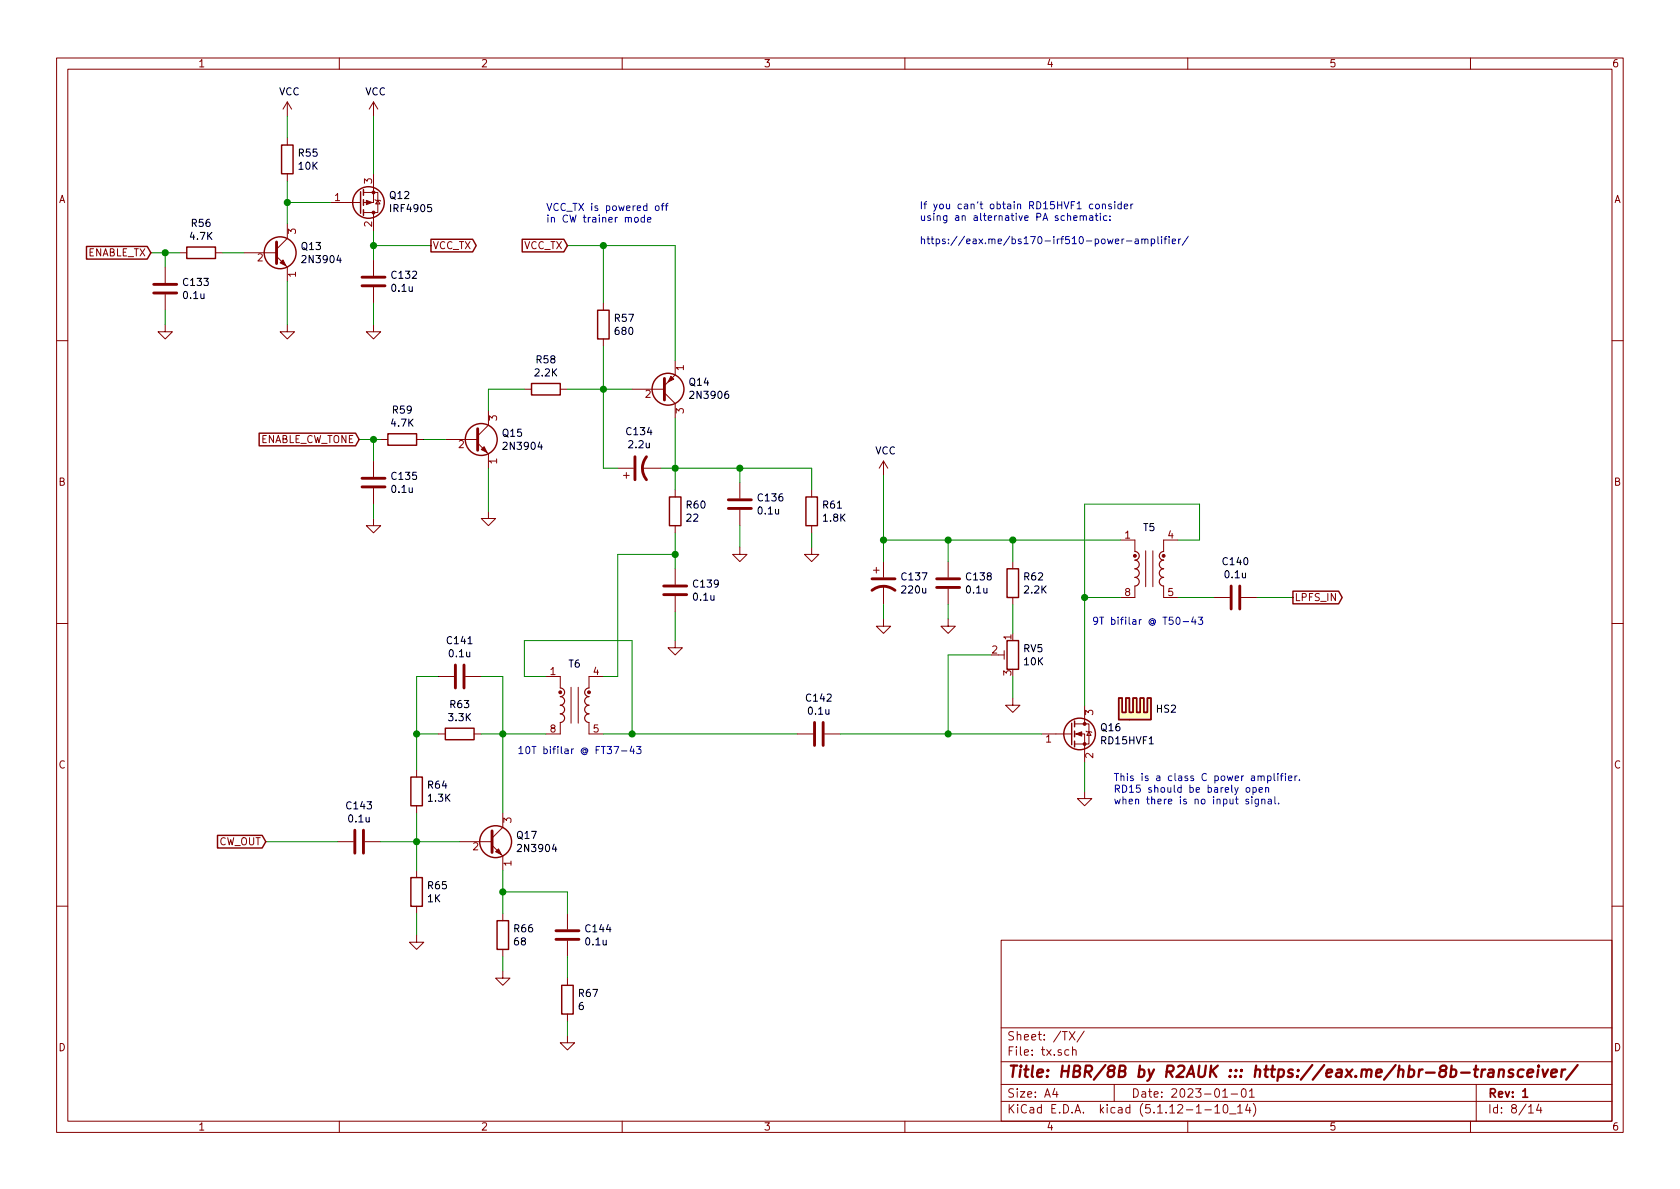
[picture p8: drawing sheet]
<svg xmlns="http://www.w3.org/2000/svg" width="297mm" height="210mm" viewBox="0 0 297 210" stroke-linecap="round" stroke-linejoin="round" font-family="sans-serif">
<g fill="none" stroke="#840000" stroke-width=".18">
<path d="M10 10.3h277v189.9h-277zM12 12.2h273v186.1h-273zM50.8 18v2.6M50.8 18l-.8 1.3M50.8 18l.8 1.3M60 10.3v1.9M66 18v2.6M66 18l-.7 1.3M66 18l.8 1.3M110 10.3v1.9M160 10.3v1.9M210 10.3v1.9"/>
<path d="M260 10.3v1.9M50.8 39.6v2.6l-1.9 1.9M50.8 24.4v1.2M50.8 30.7v1.3M58.4 35.8h5.4M64.3 34h2.5v3.6h-2.5M66 30.7v5.1h-1.7M66 37.6v3.3M66.3 35.3l.1 .1h.8l.1 .2M66.8 35.4l.4 .7h-.8zM29.2 57.4v1.3h1.3l-1.3 1.2-1.3-1.2h1.3M29.2 47.2v2.8"/>
<path d="M29.2 52.1v2.8M31.7 44.7h1.3M38.1 44.7h1.3M43.2 44.7h5.7M48.9 45.3l1.9 1.9v2.6M50.8 57.4v1.3h1.3l-1.3 1.2-1.3-1.2h1.3M66 57.4v1.3h1.3l-1.3 1.2-1.2-1.2h1.2M66 46v2.8M66 50.8v2.8M106.7 53.6v1.3M106.7 59.9v1.3M10 60.2h2"/>
<path d="M67.3 77.7h1.3M73.7 77.7h1.2M78.7 77.7h5.8M84.5 78.4l1.9 1.9v2.5M86.4 72.6v2.6l-1.9 1.9M92.7 68.8h1.3M99.1 68.8h1.2M111.8 68.8h5.7M117.5 69.5l1.9 1.9v2.5M119.4 63.7v2.6l-1.9 1.9M285 60.2h2M66 91.7v1.3h1.3l-1.3 1.2-1.2-1.2h1.2"/>
<path d="M66 81.5v2.8M66 86.4v2.7M86.4 90.4v1.3h1.2l-1.2 1.3-1.3-1.3h1.3M109.2 82.8h2.8M110.2 84.1h1.1M110.7 83.6v1M113.5 82.8h3.3M119.4 86.6v1.3M119.4 93v1.2M130.8 96.8v1.2h1.3l-1.3 1.3-1.3-1.3h1.3M130.8 85.3v2.8M130.8 90.2v2.8"/>
<path d="M143.5 96.8v1.2h1.3l-1.3 1.3-1.3-1.3h1.3M143.5 86.6v1.3M143.5 93v1.2M156.2 81.5l-.8 1.3M156.2 81.5v2.6M156.2 99.3v2.8M156.2 81.5l.8 1.3M167.6 99.3v2.8M179.1 99.3v1.3M198.1 95.5h2.6v2M202.6 97.4v6.4M203.8 97.4v6.4"/>
<path d="M208.3 95.5h-2.6v2M10 110.3h2M77.5 119.6h2.8M82.3 119.6h2.8M96.5 119.6h2.6v2.1M106.7 119.6h-2.6v2.1M119.4 113.3v1.2h1.2l-1.2 1.3-1.3-1.3h1.3M119.4 100.6v2.8M119.4 105.4v2.8M154.4 100.8h1M154.9 100.3v1M156.2 109.5v1.2h1.3l-1.3 1.3-1.3-1.3h1.3"/>
<path d="M156.2 103.6v3.3M167.6 109.5v1.2h1.3l-1.3 1.3-1.2-1.3h1.2M167.6 104.1v2.8M176.5 115.8h1M177.5 115.1v1.5M179.1 105.7v1.2M200.7 103.6v2.1h-2.6M205.7 103.6v2.1h2.6M214.6 105.7h2.8M219.5 105.7h2.7M285 110.3h2M73.7 136.1v1.3"/>
<path d="M77.5 129.8h1.2M83.8 129.8h1.3M99.1 127.8v2h-2.6M101 121.5v6.4M102.2 121.5v6.4M104.1 127.8v2h2.6M141 129.8h2.8M145.8 129.8h2.8M179.1 123.4v1.3h1.2l-1.2 1.3-1.3-1.3h1.3M184.1 129.8h5.4M190 129.8h1.8v5.1M190 128h2.5v3.6h-2.5"/>
<path d="M191.8 139.9v1.3h1.2l-1.2 1.3-1.3-1.3h1.3M191.8 124.7v3.3M192 129.3l.2 .1h.7l.1 .1M192.5 129.4l.4 .6h-.7zM59.7 148.8h2.8M64.5 148.8h2.8M73.7 142.5v1.3M73.7 153.9v1.3M81.3 148.8h5.7M87 149.5l1.9 1.9v2.5M88.9 143.8v2.5l-1.9 1.9M10 160.2h2"/>
<path d="M73.7 165.3v1.3h1.2l-1.2 1.3-1.3-1.3h1.3M73.7 160.3v1.2M88.9 171.7v1.3h1.3l-1.3 1.2-1.3-1.2h1.3M88.9 161.5v1.3M88.9 167.9v1.3M100.3 161.5v2.8M100.3 166.4v2.8M100.3 173v1.2M100.3 179.3v1.3M177 166.3h108v32h-108zM285 160.2h2M60 198.3v1.9"/>
<path d="M100.3 183.1v1.3h1.3l-1.3 1.3-1.2-1.3h1.2M110 198.3v1.9M160 198.3v1.9M177 194.8h108M177 191.8h108M177 187.8h108M177 181.8h108M186.5 192.5l-.4 1h1M186.8 193v1M189 185.7l-.4-.1-.3 .3v.6l.3 .1 .4-.1M189.1 182.4l1 1.5M189.6 185.7l.2-.1 .4 .1 .1 .9"/>
<path d="M189.6 185.1v1.5M190.1 182.4l-1 1.5M191.7 182.3l-1.3 2M197 191.8v3M210 198.3v1.9M213 196.3h1.2M214.8 195.8l.4-.5v1.5M214.8 196.8h.9M216.2 193l.4-.5v1.5M216.2 194h.8M216.4 195.5l.3-.2a.94 .94 0 0 1 0 1.5l-.4-.3v-.6zM217.4 197h1.1"/>
<path d="M217.7 193.5h1.1M218.8 195.8l.5-.5v1.5M218.8 196.8h.9M219.6 192.7l.4-.2a.94 .94 0 0 1 0 1.5 .82 .82 0 0 1-.4-1.3zM220.6 195.2l-.4 1.1h1M220.9 193l.4-.5v1.5M220.9 194h.9M221 195.8v1M221.6 195.1a1.71 1.71 0 0 1 0 2.3M260 198.3v1.9M261 191.8v6.5M270.3 195.8l.4-.5v1.5"/>
<path d="M270.3 196.8h.8M272.1 195.2l-.4 1.1h.9M272.4 195.8v1"/>
</g>
<path d="M269.2 193l.5-.5v1.5M269.2 194h.9" fill="none" stroke="#840000" stroke-width=".3"/>
<g fill="none" stroke="#840000" stroke-width=".41">
<path d="M260.6 189.1h.8M261 188.4l-.2 1.8v.1l.4 .1M262.1 189.1l-.2 1.3M262.6 189.1a.54 .54 0 0 0-.6 .4M263.3 189.2h.7v1.2M264.1 189.6l-.7 .1a.41 .41 0 0 0-.3 .3 .41 .41 0 0 0 .2 .4l.7-.1M265.1 189.3a.5 .5 0 0 1 .8 .1l-.1 1M265.1 189.1l-.2 1.3M267.6 189.2a.49 .49 0 0 0-.8 .3l.2 .3 .5 .1 .1 .2-.4 .3-.5-.1M269.4 189.2a.68 .68 0 0 0-1 .3l-.1 .6 .2 .2 .2 .1 .5-.1M270.1 189.8l1-.2-.1-.4-.5-.1-.4 .3v.9l.2 .1 .6-.1M272 189.1l-.2 1.3"/>
<path d="M272.1 188.4l-.1 .2M272.7 189.1l.3 1.3 .7-1.3M274.3 189.8l1-.2-.1-.4-.5-.1-.4 .3v.9l.2 .1 .6-.1M276.2 189.1l-.2 1.3M276.8 189.1a.5 .5 0 0 0-.7 .4M278.9 188.3l-2 2.6"/>
</g>
<g fill="none" stroke="#840000" stroke-width=".25">
<path d="M49.8 25.6h2v5.1h-2zM63.8 33.9v3.8M64.3 33.5v1M64.3 35.3v1M64.3 37.1v1M15.3 43.6h10.7l.7 1.1-.7 1.1h-10.7zM33 43.7h5.1v2h-5.1zM76.2 42.3h7.4l.6 1.1-.6 1.1h-7.4zM92.3 42.3h7.4l.6 1.1-.6 1.1h-7.4zM105.7 54.9h2v5h-2zM45.8 76.6h17.1l.6 1.1-.6 1.1h-17.1zM68.6 76.7h5.1v2h-5.1z"/>
<path d="M94 67.8h5.1v2h-5.1zM118.4 87.9h2v5.1h-2zM142.5 87.9h2v5.1h-2zM178.1 113.3h2v5.1h-2zM178.1 100.6h2v5.1h-2zM228.6 104.5h8.1l.6 1.2-.6 1.1h-8.1zM72.6 137.4h2.1v5.1h-2.1zM78.7 128.8h5.1v2h-5.1zM189.5 127.9v3.8M190 127.5v1M190 129.3v1M190 131.1v1"/>
<path d="M197.8 123.4h.6v2.6h.7v-2.6h.6v2.6h.6v-2.6h.7v2.6h.6v-2.6h.6v2.6h.7v-2.6h.6v3.8h-5.7zM38.5 147.7h7.9l.6 1.1-.6 1.2h-7.9zM72.6 155.2h2.1v5.1h-2.1zM87.9 162.8h2v5.1h-2zM99.3 174.2h2v5.1h-2z"/>
<circle cx="65.2" cy="35.8" r="2.79"/>
<circle cx="49.5" cy="44.7" r="2.82"/>
<circle cx="85.1" cy="77.7" r="2.82"/>
<circle cx="118.1" cy="68.8" r="2.82"/>
<circle cx="190.9" cy="129.8" r="2.79"/>
<circle cx="87.6" cy="148.8" r="2.82"/>
</g>
<g fill="none" stroke="#840000" stroke-width=".51">
<path d="M27.2 51.8h4M27.2 50.3h4M48.9 42.8v3.8M64 50.5h4.1M64 49h4.1M84.5 75.8v3.8M117.5 66.9v3.8M64 86.1h4.1M64 84.6h4.1M112.3 80.8v4M114.3 80.8a3.3 3.3 0 0 0 0 4M128.8 89.9h4"/>
<path d="M128.8 88.4h4M80.5 117.6v4.1M82 117.6v4.1M117.3 105.2h4.1M117.3 103.6h4.1M154.2 104.4a3.3 3.3 0 0 1 4 0M154.2 102.4h4M165.6 102.4h4.1M165.6 103.9h4.1M217.7 103.6v4.1M219.2 103.6v4.1M144 127.8v4"/>
<path d="M145.5 127.8v4M62.7 146.8v4.1M64.3 146.8v4.1M87 146.9v3.8M98.3 166.1h4.1M98.3 164.6h4.1"/>
</g>
<g fill="#840000" stroke="#840000" stroke-width=".18">
<path d="M49.5 46.5l.5-.5 .5 1z"/>
<path d="M64.8 35.4l1 .4-1 .4z"/>
<path d="M85.1 79.5l.5-.5 .5 1z"/>
<path d="M190.2 129.8l1.1-.4v.8z"/>
<path d="M118.6 66.5l.5 .6-1 .5z"/>
<path d="M87.6 150.6l.5-.5 .5 1z"/>
<circle cx="66" cy="34" r=".25"/>
<circle cx="66" cy="37.6" r=".25"/>
<circle cx="200.7" cy="98.3" r=".25"/>
<circle cx="205.7" cy="98.3" r=".25"/>
<circle cx="191.8" cy="131.6" r=".25"/>
<circle cx="191.8" cy="128" r=".25"/>
<circle cx="99.1" cy="122.4" r=".25"/>
<circle cx="104.1" cy="122.4" r=".25"/>
</g>
<g fill="#ffffc2" stroke="#ffffc2" stroke-width=".18">
<path d="M197.8 123.4h.6v2.6h.7v-2.6h.6v2.6h.6l-.6 1.2h-1.9z"/>
<path d="M200.3 123.4h.7v2.6h.6v-2.6h.6v2.6h.7v-2.6h.6v3.8h-3.8l.6-1.2z"/>
</g>
<path d="M200.7 97.5a.76 .76 0 0 1 .7 .8 .76 .76 0 0 1-.7 .8 .76 .76 0 0 1 .7 .7 .76 .76 0 0 1-.7 .8 .76 .76 0 0 1 .7 .7 .76 .76 0 0 1-.7 .8 .76 .76 0 0 1 .7 .8 .76 .76 0 0 1-.7 .7M205.7 97.5a.76 .76 0 0 0-.7 .8 .76 .76 0 0 0 .7 .8 .76 .76 0 0 0-.7 .7 .76 .76 0 0 0 .7 .8 .76 .76 0 0 0-.7 .7 .76 .76 0 0 0 .7 .8 .76 .76 0 0 0-.7 .8 .76 .76 0 0 0 .7 .7M99.1 121.7a.76 .76 0 0 1 .7 .7 .76 .76 0 0 1-.7 .8 .76 .76 0 0 1 .7 .7 .76 .76 0 0 1-.7 .8 .76 .76 0 0 1 .7 .8 .76 .76 0 0 1-.7 .7 .76 .76 0 0 1 .7 .8 .76 .76 0 0 1-.7 .8M104.1 121.7a.76 .76 0 0 0-.7 .7 .76 .76 0 0 0 .7 .8 .76 .76 0 0 0-.7 .7 .76 .76 0 0 0 .7 .8 .76 .76 0 0 0-.7 .8 .76 .76 0 0 0 .7 .7 .76 .76 0 0 0-.7 .8 .76 .76 0 0 0 .7 .8" fill="none" stroke="#840000" stroke-width=".2"/>
<g fill="none" stroke="#008400" stroke-width=".18">
<path d="M50.8 20.6v3.8M50.8 32v7.6M50.8 35.8h7.6M66 20.6v10.1M26.7 44.7h5M29.2 44.7v2.5M29.2 54.9v2.5M39.4 44.7h3.8M50.8 49.8v7.6M66 43.4h10.2M66 40.9v5.1M66 53.6v3.8"/>
<path d="M100.3 43.4h19.1v20.3M106.7 43.4v10.2M63.5 77.7h3.8M66 77.7v3.8M74.9 77.7h3.8M92.7 68.8h-6.3v3.8M100.3 68.8h11.5M106.7 61.2v21.6h2.5M119.4 73.9v12.7M66 89.1v2.6M86.4 82.8v7.6M116.8 82.8h26.7v3.8"/>
<path d="M119.4 94.2v6.4M119.4 98h-10.2v21.6h-2.5M130.8 82.8v2.5M130.8 93v3.8M143.5 94.2v2.6M156.2 95.5h41.9M156.2 84.1v15.2M167.6 95.5v3.8M179.1 95.5v3.8M208.3 95.5h3.8v-6.4h-20.3v35.6M77.5 119.6h-3.8v16.5M85.1 119.6h3.8v24.2"/>
<path d="M96.5 119.6h-3.8v-6.3h19.1v16.5M119.4 108.2v5.1M156.2 106.9v2.6M167.6 106.9v2.6M175.3 115.8h-7.7v14M179.1 106.9v5.1M179.1 119.6v3.8M191.8 105.7h6.3M208.3 105.7h6.3M222.2 105.7h6.4M73.7 129.8h3.8M85.1 129.8h11.4"/>
<path d="M106.7 129.8h34.3M148.6 129.8h35.5M191.8 134.9v5M47 148.8h12.7M67.3 148.8h14M73.7 143.8v10.1M88.9 153.9v7.6M88.9 157.7h11.4v3.8M73.7 161.5v3.8M88.9 169.2v2.5M100.3 169.2v3.8M100.3 180.6v2.5"/>
</g>
<g fill="none" stroke="#0000c2" stroke-width=".18">
<path d="M112.2 38.6l.2-.2 .4 .2 .1 .5-.2 .1-.3 .1-.2-.1zM113.9 38.5l-.3-.1-.3 .3 .2 .5h.4M113.9 38v1.3M114.5 38.9l.6-.1-.1-.3-.3-.1-.2 .2 .1 .6h.4M116 36.4h.3l.2 .2v.4l-.2 .2h-.3l-.1-.2zM116.9 36.4h.5M117.4 36l-.3 .1v1.1M117.6 36.4h.5M118.1 36l-.3 .1v1.1M189.8 38.6l.6-.2v-.2l-.4-.1-.2 .2 .1 .6h.5M191 38.3l.2-.2 .3 .1v.8M191 38.1v.9"/>
<path d="M191.5 38.3l.2-.2 .3 .1 .1 .8M192.7 38.2h.5v.8M193.2 38.4l-.4 .1-.2 .2 .1 .2h.5M193.6 38.1h.5M193.8 36.1h.3l.3 .2-.1 .6h-.3l-.3-.2zM193.8 37.7v1.1l.3 .2M194.6 37.7v.1M194.6 38.1v.9M194.9 36.2l.2-.1h.3l.1 .8M194.9 36.1v.8M195.7 38.2l-.3-.1-.3 .3 .1 .5h.5M196.2 38.9v.1"/>
<path d="M196.2 38.2v.1M196.5 36.1h-.3l-.2 .2 .1 .1 .4 .2v.3h-.5M197.1 35.7v.1M197.1 36.1v.8M198.2 36.1h-.3l-.3 .2 .2 .6h.4M198.2 35.7v1.2M198.8 36.5l.6-.1-.1-.3h-.3l-.2 .2 .1 .6h.4M199.9 36.1v.8M200.3 36.1h-.2l-.2 .2M197.2 42.7l.6-.1v-.3h-.4l-.2 .1 .1 .6h.5M198.4 42.3v.8M198.7 42.3h-.2l-.1 .2"/>
<path d="M199.2 42.6h.9M200.7 42.3h.5l.1 .8M201.3 42.6h-.5l-.1 .2 .1 .3 .5-.1M201.9 42.4l.2-.1h.3v.8M201.9 42.3v.8M202.4 42.4l.2-.1h.3l.1 .8M203.6 42.3h.3l.3 .2-.2 .5h-.4M203.6 42.3v1.2M204.7 41.8v1.1l.2 .2M205.4 41.8v.2M205.4 42.3v.8M205.8 42.3h.5"/>
<path d="M206.3 41.8l-.3 .2v1.1M206.7 41.8v.2M206.7 42.3v.8M207.3 42.7l.5-.1v-.3h-.4l-.1 .1v.6h.5M208.4 42.3v.8M208.8 42.3l-.4 .2M210.1 41.8l-1.1 1.6M209.2 109.9h1M211 109.1l-.3 .9h.8M211.3 109.6v.8M211.9 109.1h.7l-.4 .5 .4 .1v.5l-.2 .2-.5-.1M108.6 132h.8l-.5 1.3"/>
<path d="M109.9 132.8h.9M111.7 131.9l-.3 .9h.8M112 132.4v.9M112.5 132h.8l-.4 .5 .4 .1v.5l-.2 .2-.6-.2M220.4 139.4l.1-.1 .4 .1 .1 .5-.1 .1-.4 .1-.1-.1zM221.5 139.3h.4l.2 .2-.1 .5h-.5M221.5 139.3v1.2M222.6 139.7l.6-.1v-.3h-.4l-.2 .1 .1 .6h.5M223 137.4l.2-.2 .3 .1v.7M223.8 139.4l.2-.1h.3v.8M223.8 139.3v.8M224.1 137.3l.4-.1 .2 .2-.1 .6h-.5"/>
<path d="M224.1 137.2v1.3M225.3 136.8v1.1l.2 .1M225.9 136.8v.1M225.9 137.2v.8M226.4 137.2h.4M226.8 136.8l-.3 .2v1M227.3 136.8v.1M227.3 137.2v.8M227.8 137.6l.6-.1v-.2l-.4-.1-.2 .2 .1 .6h.5M229 137.2v.8M229.3 137.2l-.3 .2M229.7 137.9v.1"/>
<path d="M220.8 141.4l-.4-.1-.1 .2v.2l.5 .1v.3h-.5M221.3 140.9v.1M221.3 141.3v.9M222.5 141.3v1l-.3 .3-.3-.1M222.5 141.4l-.4-.1-.2 .2 .1 .6h.5M223.1 141.4l.2-.1 .3 .1v.8M223.1 141.3v.9M224.3 141.4h.4l.1 .8M224.8 141.6l-.4 .1-.2 .2 .2 .3 .4-.1M225.4 140.9v1.1l.2 .2M226.1 142v.2"/>
</g>
<g fill="#008400" stroke="#008400" stroke-width=".25">
<circle cx="119.4" cy="98" r=".51"/>
<circle cx="167.6" cy="95.5" r=".51"/>
<circle cx="156.2" cy="95.5" r=".51"/>
<circle cx="179.1" cy="95.5" r=".51"/>
<circle cx="167.6" cy="129.8" r=".51"/>
<circle cx="66" cy="43.4" r=".51"/>
<circle cx="50.8" cy="35.8" r=".51"/>
<circle cx="191.8" cy="105.7" r=".51"/>
<circle cx="73.7" cy="129.8" r=".51"/>
<circle cx="29.2" cy="44.7" r=".51"/>
<circle cx="111.8" cy="129.8" r=".51"/>
<circle cx="88.9" cy="129.8" r=".51"/>
<circle cx="88.9" cy="157.7" r=".51"/>
<circle cx="73.7" cy="148.8" r=".51"/>
<circle cx="66" cy="77.7" r=".51"/>
<circle cx="106.7" cy="43.4" r=".51"/>
<circle cx="106.7" cy="68.8" r=".51"/>
<circle cx="119.4" cy="82.8" r=".51"/>
<circle cx="130.8" cy="82.8" r=".51"/>
</g>
<text font-size="2.8" fill="#840000" x="178" y="190.5">Title: HBR/8B by R2AUK ::: https://eax.me/hbr-8b-transceiver/</text>
<g font-size="2.1" fill="#840000">
<text x="178" y="184">Sheet: /TX/</text>
<text x="178" y="186.7">File: tx.sch</text>
<text x="178" y="196.9">KiCad E.D.A. kicad (5.1.12-1-10_14)</text>
<text x="178" y="194.1">Size: A4</text>
<text x="200" y="194.1">Date: 2023-01-01</text>
<text x="263" y="194.1">Rev: 1</text>
<text x="263" y="196.9">Id: 8/14</text>
</g>
<g font-size="1.8" fill="#840000">
<text x="35" y="11.9">1</text>
<text x="85" y="11.9">2</text>
<text x="135" y="11.9">3</text>
<text x="185" y="11.9">4</text>
<text x="235" y="11.9">5</text>
<text x="285" y="11.9">6</text>
<text x="10.4" y="35.9">A</text>
<text x="59.2" y="35.6">1</text>
<text x="65.8" y="32.5" transform="rotate(-90 65.8 32.5)">3</text>
<text x="285.4" y="35.9">A</text>
<text x="52.3" y="41.4" transform="rotate(-90 52.3 41.4)">3</text>
<text x="65.8" y="40.1" transform="rotate(-90 65.8 40.1)">2</text>
<text x="15.4" y="45.3">ENABLE_TX</text>
<text x="45.5" y="46.2">2</text>
<text x="76.5" y="44.1">VCC_TX</text>
<text x="92.6" y="44.1">VCC_TX</text>
<text x="52.3" y="49" transform="rotate(-90 52.3 49)">1</text>
<text x="120.9" y="65.5" transform="rotate(-90 120.9 65.5)">1</text>
<text x="114.1" y="70.4">2</text>
<text x="87.9" y="74.4" transform="rotate(-90 87.9 74.4)">3</text>
<text x="120.9" y="73.1" transform="rotate(-90 120.9 73.1)">3</text>
<text x="45.6" y="78.4">ENABLE_CW_TONE</text>
<text x="81.1" y="79.2">2</text>
<text x="87.9" y="82" transform="rotate(-90 87.9 82)">1</text>
<text x="10.4" y="85.9">B</text>
<text x="285.4" y="85.9">B</text>
<text x="198.9" y="95.2">1</text>
<text x="206.5" y="95.2">4</text>
<text x="198.9" y="105.4">8</text>
<text x="206.5" y="105.4">5</text>
<text x="228.9" y="106.3">LPFS_IN</text>
<text x="178.8" y="113.1" transform="rotate(-90 178.8 113.1)">1</text>
<text x="97.3" y="119.4">1</text>
<text x="104.9" y="119.4">4</text>
<text x="175.4" y="115.6">2</text>
<text x="178.8" y="119.5" transform="rotate(-90 178.8 119.5)">3</text>
<text x="97.3" y="129.5">8</text>
<text x="104.9" y="129.5">5</text>
<text x="184.9" y="131.3">1</text>
<text x="193.3" y="126.5" transform="rotate(-90 193.3 126.5)">3</text>
<text x="10.4" y="135.9">C</text>
<text x="193.3" y="134.1" transform="rotate(-90 193.3 134.1)">2</text>
<text x="285.4" y="135.9">C</text>
<text x="38.5" y="149.5">CW_OUT</text>
<text x="90.4" y="145.5" transform="rotate(-90 90.4 145.5)">3</text>
<text x="83.6" y="150.4">2</text>
<text x="90.4" y="153.1" transform="rotate(-90 90.4 153.1)">1</text>
<text x="10.4" y="185.9">D</text>
<text x="285.4" y="185.9">D</text>
<text x="35" y="199.9">1</text>
<text x="85" y="199.9">2</text>
<text x="135" y="199.9">3</text>
<text x="185" y="199.9">4</text>
<text x="235" y="199.9">5</text>
<text x="285" y="199.9">6</text>
</g>
<g font-size="1.8">
<text x="49.3" y="16.9">VCC</text>
<text x="64.6" y="16.9">VCC</text>
<text x="52.9" y="27.7">R55</text>
<text x="52.9" y="30">10K</text>
<text x="69" y="35.2">Q12</text>
<text x="33.9" y="40.1">R56</text>
<text x="69.3" y="37.5">IRF4905</text>
<text x="33.7" y="42.4">4.7K</text>
<text x="53.4" y="44.2">Q13</text>
<text x="53.7" y="46.5">2N3904</text>
<text x="32.5" y="50.6">C133</text>
<text x="32.5" y="52.9">0.1u</text>
<text x="69.4" y="49.3">C132</text>
<text x="69.4" y="51.6">0.1u</text>
<text x="108.7" y="56.9">R57</text>
<text x="108.9" y="59.2">680</text>
<text x="94.9" y="64.3">R58</text>
<text x="94.7" y="66.6">2.2K</text>
<text x="121.9" y="68.2">Q14</text>
<text x="122.3" y="70.5">2N3906</text>
<text x="69.3" y="75.5">4.7K</text>
<text x="69.5" y="73.1">R59</text>
<text x="88.9" y="77.2">Q15</text>
<text x="110.9" y="77">C134</text>
<text x="89.3" y="79.5">2N3904</text>
<text x="111.3" y="79.3">2.2u</text>
<text x="154.7" y="80.4">VCC</text>
<text x="69.4" y="84.9">C135</text>
<text x="69.4" y="87.2">0.1u</text>
<text x="121.4" y="89.9">R60</text>
<text x="134.1" y="88.7">C136</text>
<text x="145.6" y="89.9">R61</text>
<text x="121.5" y="92.2">22</text>
<text x="134.1" y="91">0.1u</text>
<text x="145.6" y="92.2">1.8K</text>
<text x="202.2" y="93.9">T5</text>
<text x="216.3" y="99.9">C140</text>
<text x="122.7" y="103.9">C139</text>
<text x="122.7" y="106.2">0.1u</text>
<text x="159.5" y="102.6">C137</text>
<text x="159.6" y="104.9">220u</text>
<text x="171" y="102.6">C138</text>
<text x="171" y="104.9">0.1u</text>
<text x="181.1" y="102.6">R62</text>
<text x="181.2" y="104.9">2.2K</text>
<text x="216.7" y="102.3">0.1u</text>
<text x="79.2" y="113.9">C141</text>
<text x="79.5" y="116.2">0.1u</text>
<text x="100.6" y="118.1">T6</text>
<text x="181" y="115.3">RV5</text>
<text x="181.1" y="117.6">10K</text>
<text x="79.7" y="125.2">R63</text>
<text x="142.7" y="124.1">C142</text>
<text x="79.4" y="127.5">3.3K</text>
<text x="143" y="126.4">0.1u</text>
<text x="194.7" y="129.3">Q16</text>
<text x="194.8" y="131.6">RD15HVF1</text>
<text x="204.5" y="126">HS2</text>
<text x="61.4" y="143.1">C143</text>
<text x="75.7" y="139.5">R64</text>
<text x="75.8" y="141.8">1.3K</text>
<text x="61.7" y="145.4">0.1u</text>
<text x="91.5" y="148.4">Q17</text>
<text x="91.8" y="150.7">2N3904</text>
<text x="75.6" y="159.6">1K</text>
<text x="75.7" y="157.2">R65</text>
<text x="91" y="164.9">R66</text>
<text x="91" y="167.2">68</text>
<text x="103.7" y="164.9">C144</text>
<text x="103.7" y="167.2">0.1u</text>
<text x="102.3" y="178.6">6</text>
<text x="102.4" y="176.3">R67</text>
</g>
<g font-size="1.8" fill="#0000c2">
<text x="96.5" y="37.3">VCC_TX is powered off</text>
<text x="96.5" y="39.4">in CW trainer mode</text>
<text x="162.6" y="37">If you cant obtain RD15HVF1 consider</text>
<text x="162.6" y="39.1">using an alternative PA schematic:</text>
<text x="162.6" y="43.2">https://eax.me/bs170-irf510-power-amplifier/</text>
<text x="193" y="110.5">9T bifilar @ T50-43</text>
<text x="91.4" y="133.3">10T bifilar @ FT37-43</text>
<text x="196.8" y="138.1">This is a class C power amplifier.</text>
<text x="196.8" y="140.2">RD15 should be barely open</text>
<text x="196.8" y="142.2">when there is no input signal.</text>
</g>
</svg>
